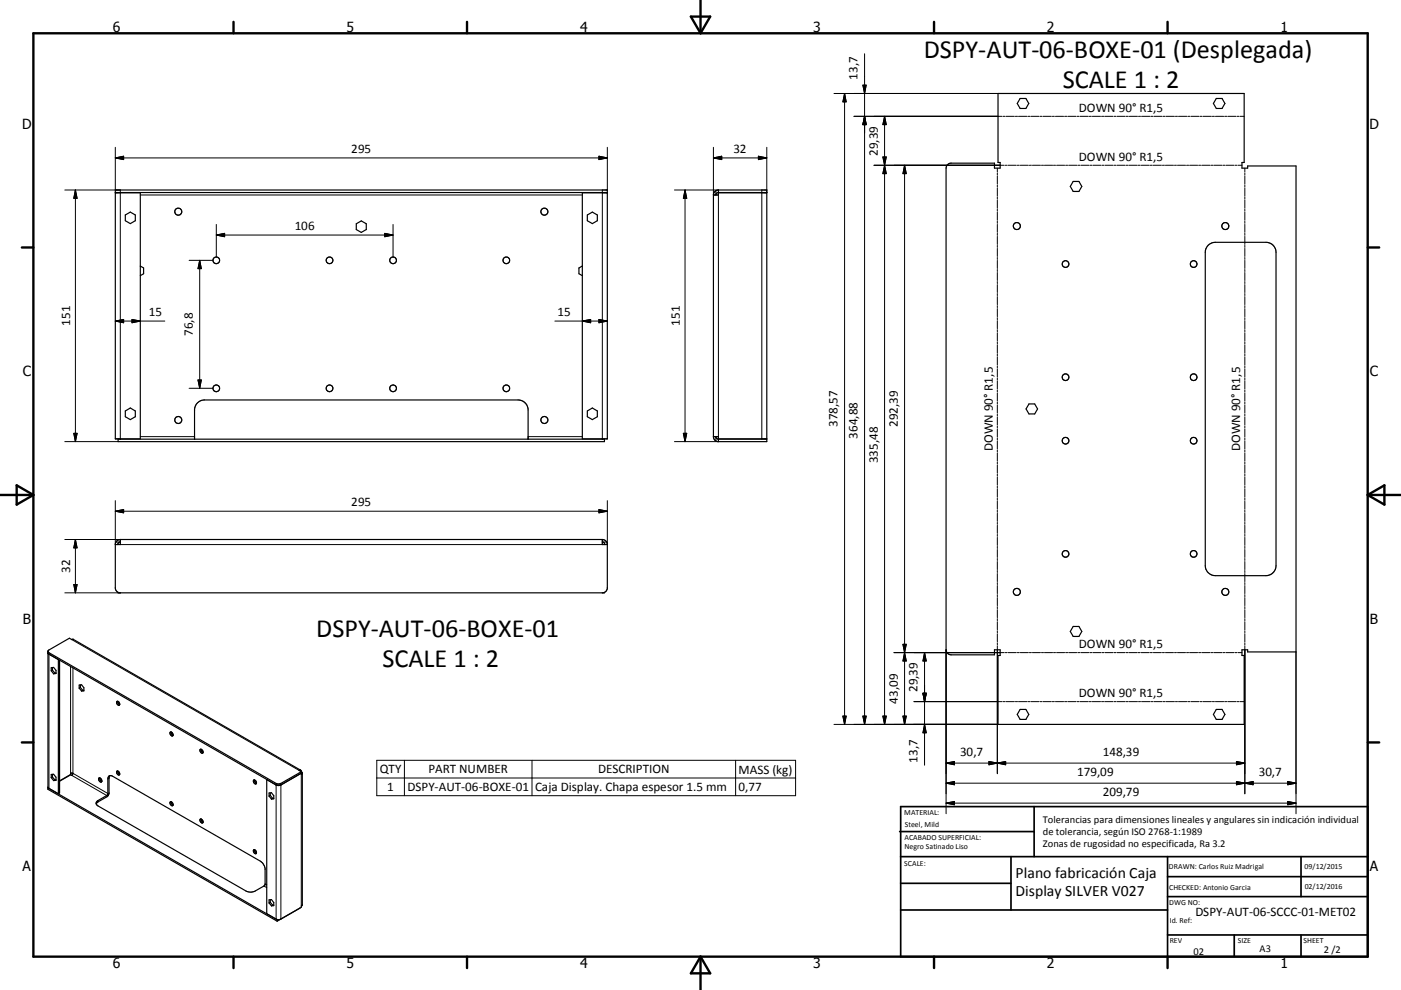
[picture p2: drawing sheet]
<svg xmlns="http://www.w3.org/2000/svg" width="420mm" height="297mm" viewBox="0 0 420 297" stroke-linecap="round" stroke-linejoin="round" font-family="sans-serif">
<g fill="none" stroke="#000" stroke-width=".36">
<path d="M299.2 28h73.8v20.7h-.7v1.7h1.8v-.6h14.5v145.8h-14.5v-.6h-1.8v1.7h.7v20.6h-73.8v-20.6h.7v-1.7h-1.8v1.5h-12.9a1.52 1.52 0 0 1-1.6-1.5v-144.6a1.52 1.52 0 0 1 1.6-1.5h12.9v1.5h1.8v-1.7h-.7zM305.8 29.5h1.8l.8 1.5-.8 1.5h-1.8l-.8-1.5zM364.7 29.5h1.7l.8 1.5-.8 1.5h-1.7l-.9-1.5zM34.6 57.8h7.5v73.9h-7.5v-74.7h147.5v74.7h-7.5v-73.9h7.5M34.6 57.8h147.5M36.1 57.8h.1M180.6 57.8h.1M213.9 58.5v72.5M215.4 57h14.5v74.7h-14.5v-.7h-1.5M215.4 57.8h14.5M215.4 57v1.5h-1.5M215.4 57a1.5 1.5 0 0 0-1.5 1.5"/>
<path d="M229.9 57.8h-14.5l-.5 .2-.3 .5M321.7 54.4h1.8l.8 1.5-.8 1.5h-1.8l-.8-1.5zM37.6 64.5l1.5-.9 1.5 .9v1.7l-1.5 .9-1.5-.9zM42.1 79.8l1 .6v1.7l-1 .6M106.8 67.1l1.5-.8 1.5 .8v1.8l-1.5 .8-1.5-.8zM174.6 79.8l-1 .6v1.7l1 .6M176.1 64.5l1.5-.9 1.5 .9v1.7l-1.5 .9-1.5-.9zM362.2 73.6l1-.7 1.2-.2h15.2a3 3 0 0 1 3 3v94a3 3 0 0 1-3 3h-15.2a3 3 0 0 1-3.1-3v-94l.3-1.1zM35.4 131.8h145.8v.7h-145.8zM36.1 131.7v.1M37.6 123.3l1.5-.9 1.5 .9v1.7l-1.5 .9-1.5-.9zM58.3 131.8v-8.8a2.99 2.99 0 0 1 3-3h94a3 3 0 0 1 3 3v8.8"/>
<path d="M176.1 123.3l1.5-.9 1.5 .9v1.7l-1.5 .9-1.5-.9zM180.6 131.7v.1M213.9 131a1.55 1.55 0 0 0 1.2 1.5h14.8v-.7h-14.5M214.6 131l.3 .5 .5 .3M215.4 131.8v.7M308.5 121.2h1.7l.9 1.5-.9 1.5h-1.7l-.9-1.5zM34.6 163.4v13a1.48 1.48 0 0 0 1.5 1.5M35.4 177.7h145.8M36.1 161.9v1.5h-1.5M36.1 161.9a1.5 1.5 0 0 0-1.5 1.5M36.1 162.6l-.6 .2-.2 .6M36.1 161.9h144.5"/>
<path d="M180.6 161.9v1.5h1.5M180.6 162.6l.5 .2 .2 .6M180.6 161.9a1.5 1.5 0 0 1 1.5 1.5M182.1 163.4v13a1.47 1.47 0 0 1-1.5 1.5M14.4 196l.1 .1M14.4 195.5l68.6 39.6h1l6.3-3.6M14.4 195.8l.1 .2M14.5 196l68.5 39.6M14.5 196.1l3 1.8M17.5 197.9v40.2l.4-.2v-39.8M17.6 197.9h-.1M21.9 191.8l-.4 .1-.7-.4-6.4 3.9 .1 40.9"/>
<path d="M21.9 191.8h.1M22 191.8l68.1 39.3M321.7 187.9h1.8l.8 1.5-.8 1.5h-1.8l-.8-1.5zM15.4 201.3v-1l.7-.1 .7 .9v1h-.7M15.4 201.3l.7 .8M15.7 201l-.3 .3M15.7 200.3v.7M15.7 201l.7 .9M16.4 201.9l-.3 .2M16.8 201.9h-.4M23.7 206.5v-1l.8-.1 .6 .9v1h-.6M23.7 206.5l.8 .8"/>
<path d="M24.1 206.3l.7 .8M24.1 206.3l-.4 .2M24.1 205.5v.8M24.8 207.1l-.3 .2M25.1 207.1h-.3M35 210.5a.62 .62 0 0 1 .8 .3 .62 .62 0 0 1-.3 .8l-.5-.5zM35.3 210.4l.2 .7 .4 .3M51 219.7a.64 .64 0 0 1 .8 .3 .64 .64 0 0 1-.3 .8 .88 .88 0 0 1-.5-1.1zM51.3 219.6l.2 .7 .4 .3M305.8 212.8h1.8l.8 1.5-.8 1.5h-1.8l-.8-1.5zM364.7 212.8h1.7l.8 1.5-.8 1.5h-1.7l-.9-1.5zM14.4 236.4l68.7 39.6"/>
<path d="M14.4 236.4v.4l68.7 39.6M14.5 236.3l.2 .2M14.5 236.3l-.1 .1M15.4 233.3v-1h.7l.7 .9v.9l-.7 .1M15.4 233.3l.7 .9M15.7 232.3v.8M15.7 233.1l-.3 .2M15.7 233.1l.7 .9M16.4 234l-.3 .2M16.8 233.9l-.4 .1M17.9 234.3l3.3-1.9v-.4a.41 .41 0 0 1 .7 0 .41 .41 0 0 1-.4 .6l-.3-.2-3.3 2M29.7 233.4a.74 .74 0 0 1 .7 .4 .74 .74 0 0 1-.1 .9 .87 .87 0 0 1-.6-1.3z"/>
<path d="M29.9 233.4l.2 .6 .4 .4M32.7 232.8l.3-.1 .8 .2 44.3 25.5 .7 .6 .7 1.5v4.8l-.4 .5-2.6 1.5a2.93 2.93 0 0 1-2.8 0l-44.3-25.5a.87 .87 0 0 1-.6-.8 .87 .87 0 0 1 .6-.8l2.9-1.9v-4.6zM32.9 232.7l-.2 .8-.1 4.7-.4 .8-2.8 1.6-.5 .6M35 231.4a.64 .64 0 0 1 .8 .3 .64 .64 0 0 1-.3 .8l-.5-.5zM35.3 231.3l.2 .7 .4 .3M60 224.8a.68 .68 0 0 1 .8 .4 .68 .68 0 0 1-.2 .8 .87 .87 0 0 1-.6-1.2zM60.3 224.8l.1 .5 .5 .5M76 234.1a.69 .69 0 0 1 .8 .3 .69 .69 0 0 1-.1 .8 .88 .88 0 0 1-.7-1.1zM76.3 234l.1 .5 .5 .5M80 233.9v40.2l3.2 1.8 1-.2M80.7 238.8v-.9l.7-.1 .7 .9v1h-.7M80.7 238.8l.7 .9"/>
<path d="M81 238.6l-.3 .2M81 237.9v.7M81 238.6l.7 .9M81.7 239.5l-.3 .2M82.1 239.5h-.4M83 235.6l.4 .1M83 235.5l.4 .1M83.4 235.6h.2M84 235.6l-.4 .1M84 235.5l-.4 .1M84.2 235.5l-.2 .1M90.1 231l.2 .4v.9a.42 .42 0 0 0 .3-.4 .42 .42 0 0 0-.3-.4"/>
<path d="M90.1 231l-.5 .1 .7 .4M90.3 232h.1M90.3 232l-6.1 3.5M90.3 231.9l-6.1 3.6M90.6 231.9v39.5l-.3 .8-7.2 4.2M51 240.6a.63 .63 0 0 1 .8 .4 .63 .63 0 0 1-.3 .7 .88 .88 0 0 1-.5-1.1zM51.3 240.5l.2 .7 .4 .3M60 245.8a.73 .73 0 0 1 .7 .3 .73 .73 0 0 1 .1 .8 .75 .75 0 0 1-.8-1.1zM60.3 245.7l.1 .5 .5 .5M76 255a.69 .69 0 0 1 .8 .3 .69 .69 0 0 1-.1 .8 .87 .87 0 0 1-.7-1.1zM76.3 254.9l.1 .5 .5 .5M80.7 270.9v-.9l.7-.1 .7 .9v.9l-.7 .1"/>
<path d="M80.7 270.9l.7 .9M81 269.9v.8M81 270.7l.7 .9M81 270.7l-.3 .2M81.7 271.6l-.3 .2M82.1 271.5l-.4 .1M83.1 276v.4M83.2 275.9l-.1 .1M89.9 272.4v.1"/>
<circle cx="53.4" cy="63.5" r="1.05"/>
<circle cx="64.8" cy="78.1" r="1"/>
<circle cx="98.8" cy="78.1" r="1"/>
<circle cx="117.9" cy="78.1" r="1"/>
<circle cx="151.8" cy="78.1" r="1"/>
<circle cx="163.2" cy="63.5" r="1.04"/>
<circle cx="304.9" cy="67.8" r="1.05"/>
<circle cx="319.5" cy="79.2" r="1"/>
<circle cx="357.9" cy="79.2" r="1"/>
<circle cx="367.4" cy="67.8" r="1.06"/>
<circle cx="64.8" cy="116.5" r="1.01"/>
<circle cx="98.8" cy="116.5" r="1.01"/>
<circle cx="117.9" cy="116.5" r="1.01"/>
<circle cx="151.8" cy="116.5" r="1"/>
<circle cx="319.5" cy="113.2" r=".99"/>
<circle cx="357.9" cy="113.2" r=".99"/>
<circle cx="53.4" cy="126" r="1.05"/>
<circle cx="163.2" cy="126" r="1.05"/>
<circle cx="319.5" cy="132.2" r=".99"/>
<circle cx="357.9" cy="132.2" r=".99"/>
<circle cx="304.9" cy="177.6" r="1.06"/>
<circle cx="319.5" cy="166.2" r="1"/>
<circle cx="357.9" cy="166.2" r="1.01"/>
<circle cx="367.4" cy="177.6" r="1.05"/>
</g>
<g fill="none" stroke="#000" stroke-width=".3">
<path d="M259.2 16.1v201.2M250 28h49.2M253.2 28v189.3M253.2 28l.5 2.6h-1zM256 34.9h44.4M258.7 25.6h1l-.5 2.4zM259.2 34.9l.5 2.5h-1zM265.2 34.9v182.4M265.2 34.9l.5 2.5h-1zM300.7 34.9h.6M301.7 34.9h2.4M304.4 34.9h.7"/>
<path d="M305.4 34.9h2.4M308.1 34.9h.6M309 34.9h2.5M311.8 34.9h.6M312.7 34.9h2.5M315.5 34.9h.6M316.4 34.9h2.5M319.2 34.9h.6M320.1 34.9h2.5M322.9 34.9h.6M323.8 34.9h2.5M326.6 34.9h.6"/>
<path d="M327.5 34.9h2.5M330.3 34.9h.6M331.2 34.9h2.4M334 34.9h.6M334.9 34.9h2.4M337.7 34.9h.6M338.6 34.9h2.4M341.3 34.9h.6M342.2 34.9h2.5M345 34.9h.7M346 34.9h2.4M348.7 34.9h.6"/>
<path d="M349.6 34.9h2.5M352.4 34.9h.6M353.3 34.9h2.5M356.1 34.9h.6M357 34.9h2.5M359.8 34.9h.6M360.7 34.9h2.5M363.5 34.9h.6M364.4 34.9h2.5M367.2 34.9h.6M368.1 34.9h2.4M370.9 34.9h.6"/>
<path d="M371.8 34.9h1.2M19.4 57h16.7v74.7M22.6 57v75.5M22.6 57l.5 2.5h-1zM34.6 47.4h147.5M34.6 47.4l2.5-.5v1zM34.6 44.2v12.8M42.1 58.5h132.5M179.6 46.9l2.5 .5-2.5 .5zM180.6 57v74.7M182.1 44.2v12.8M202.2 57h13.2"/>
<path d="M205.4 57l.5 2.5h-1zM205.4 57v75.5M213.9 47.4h16M213.9 47.4l2.5-.5v1zM213.9 44.2v14.3M214.6 57.2v1.3M215.4 58.5v72.5M227.4 46.9l2.5 .5-2.5 .5zM228.4 57v74.7M229.9 44.2v13.6M262 49.6h39.1M264.7 47.1l1 5h-1l1-5z"/>
<path d="M271.2 49.6v167.7M271.2 49.6l.5 2.5h-1zM299 50.4v1.2M299 51.9v.7M299 52.9v2.4M299 55.6v.6M299 56.5v2.4M299 59.2v.6M301.4 49.6h.6M302.3 49.6h2.4M305 49.6h.6M305.9 49.6h2.4"/>
<path d="M308.6 49.6h.6M309.5 49.6h2.4M312.2 49.6h.7M313.1 49.6h2.5M315.9 49.6h.6M316.8 49.6h2.4M319.5 49.6h.6M320.4 49.6h2.4M323.1 49.6h.6M324 49.6h2.4M326.7 49.6h.6M327.6 49.6h2.5"/>
<path d="M330.4 49.6h.6M331.3 49.6h2.4M334 49.6h.6M334.9 49.6h2.4M337.6 49.6h.6M338.5 49.6h2.5M341.2 49.6h.6M342.1 49.6h2.5M344.9 49.6h.6M345.8 49.6h2.4M348.5 49.6h.6M349.4 49.6h2.4"/>
<path d="M352.1 49.6h.6M353 49.6h2.4M355.7 49.6h.6M356.6 49.6h2.5M359.4 49.6h.6M360.3 49.6h2.4M363 49.6h.6M363.9 49.6h2.4M366.6 49.6h.6M367.5 49.6h2.4M370.2 49.6h.7M371.2 49.6h1.1"/>
<path d="M373.2 50.4v1.2M373.2 51.9v.7M373.2 52.9v2.4M373.2 55.6v.6M373.2 56.5v2.4M373.2 59.2v.6M56.7 78.1h7.1M59.9 78.1v38.4M59.9 78.1l.5 2.5h-1zM64.8 70.5h53M64.8 70.5l2.5-.5v1zM64.8 67.3v9.8"/>
<path d="M115.4 70l2.4 .5-2.4 .5zM117.8 67.3v9.8M299 60.1v2.4M299 62.8v.6M299 63.7v2.4M299 66.4v.6M299 67.3v2.4M299 70v.6M299 70.9v2.4M299 73.6v.6M299 74.5v2.4M299 77.2v.6"/>
<path d="M299 78.1v2.4M373.2 60.1v2.4M373.2 62.8v.6M373.2 63.7v2.4M373.2 66.4v.6M373.2 67.3v2.4M373.2 70v.6M373.2 70.9v2.4M373.2 73.6v.6M373.2 74.5v2.4M373.2 77.2v.6M373.2 78.1v2.4"/>
<path d="M34.6 96.3l2.5-.5v1zM34.6 96.3h14.8M39.6 95.8l2.5 .5-2.5 .5zM166.4 96.3h15.7M174.6 96.3l2.5-.5v1zM179.6 95.8l2.5 .5-2.5 .5zM299 80.9v.6M299 81.7v2.5M299 84.5v.6M299 85.4v2.4M299 88.1v.6M299 89v2.4"/>
<path d="M299 91.7v.6M299 92.6v2.4M299 95.3v.6M299 96.2v2.4M299 98.9v.6M299 99.8v2.4M373.2 80.9v.6M373.2 81.7v2.5M373.2 84.5v.6M373.2 85.4v2.4M373.2 88.1v.6M373.2 89v2.4"/>
<path d="M373.2 91.7v.6M373.2 92.6v2.4M373.2 95.3v.6M373.2 96.2v2.4M373.2 98.9v.6M373.2 99.8v2.4M56.7 116.5h7.1M59.4 114h1l-.5 2.5zM299 102.5v.6M299 103.4v2.4M299 106.1v.6M299 107v2.5"/>
<path d="M299 109.8v.5M299 110.6v2.5M299 113.4v.6M299 114.3v2.4M299 117v.6M299 117.9v2.4M373.2 102.5v.6M373.2 103.4v2.4M373.2 106.1v.6M373.2 107v2.5M373.2 109.8v.5M373.2 110.6v2.5"/>
<path d="M373.2 113.4v.6M373.2 114.3v2.4M373.2 117v.6M373.2 117.9v2.4M19.4 132.5h16M22.1 130h1l-.5 2.5zM42.1 131h16.2M158.3 131h16.3M202.2 132.5h13.2M204.9 130h1l-.5 2.5zM214.6 131v1.3M299 120.6v.6"/>
<path d="M299 121.5v2.4M299 124.2v.6M299 125.1v2.4M299 127.8v.6M299 128.7v2.4M299 131.4v.6M299 132.3v2.4M299 135v.6M299 135.9v2.5M299 138.6v.7M299 139.6v2.4M373.2 120.6v.6"/>
<path d="M373.2 121.5v2.4M373.2 124.2v.6M373.2 125.1v2.4M373.2 127.8v.6M373.2 128.7v2.4M373.2 131.4v.6M373.2 132.3v2.4M373.2 135v.6M373.2 135.9v2.5M373.2 138.6v.7M373.2 139.6v2.4M34.6 153.4l2.5-.5v1z"/>
<path d="M34.6 150.2v13.2M34.6 153.4h147.5M179.6 152.9l2.5 .5-2.5 .5zM182.1 150.2v13.2M299 142.3v.6M299 143.2v2.4M299 145.9v.6M299 146.8v2.4M299 149.5v.6M299 150.4v2.4M299 153.1v.6M299 154v2.4"/>
<path d="M299 156.7v.6M299 157.6v2.4M373.2 142.3v.6M373.2 143.2v2.4M373.2 145.9v.6M373.2 146.8v2.4M373.2 149.5v.6M373.2 150.4v2.4M373.2 153.1v.6M373.2 154v2.4M373.2 156.7v.6M373.2 157.6v2.4"/>
<path d="M19.4 177.9h16.7M19.4 161.9h16.7M22.1 175.4h1l-.5 2.5zM22.6 161.9v16M22.6 161.9l.5 2.5h-1zM34.8 162.6h1.3M36.1 163.4h144.5M180.6 162.6h1.3M299 160.3v.6M299 161.2v2.4M299 163.9v.6M299 164.9v2.3"/>
<path d="M299 167.5v.7M299 168.5v2.4M299 171.2v.6M299 172.1v2.4M299 174.8v.6M299 175.7v2.4M299 178.4v.6M299 179.3v2.4M373.2 160.3v.6M373.2 161.2v2.4M373.2 163.9v.6M373.2 164.9v2.3"/>
<path d="M373.2 167.5v.7M373.2 168.5v2.4M373.2 171.2v.6M373.2 172.1v2.4M373.2 174.8v.6M373.2 175.7v2.4M373.2 178.4v.6M373.2 179.3v2.4M14.7 195.8v40.7M14.7 196.2v.1M21.2 200v32M21.5 191.9l68.1 39.2"/>
<path d="M268 195.8h33.1M270.7 193.3h1l-.5 2.5zM271.2 195.8l.5 2.5h-1zM277.2 195.8v33.8M277.2 195.8l.5 2.5h-1zM283.6 195v49.1M299 182v.6M299 182.9v2.4M299 185.6v.6M299 186.5v2.4M299 189.2v.6M299 190.1v2.4"/>
<path d="M299 192.8v.6M299 193.7v38.4M301.4 195.8h.6M302.3 195.8h2.4M305 195.8h.6M305.9 195.8h2.4M308.6 195.8h.6M309.5 195.8h2.4M312.2 195.8h.7M313.1 195.8h2.5M315.9 195.8h.6M316.8 195.8h2.4"/>
<path d="M319.5 195.8h.6M320.4 195.8h2.4M323.1 195.8h.6M324 195.8h2.4M326.7 195.8h.6M327.6 195.8h2.5M330.4 195.8h.6M331.3 195.8h2.4M334 195.8h.6M334.9 195.8h2.4M337.6 195.8h.6M338.5 195.8h2.5"/>
<path d="M341.2 195.8h.6M342.1 195.8h2.5M344.9 195.8h.6M345.8 195.8h2.4M348.5 195.8h.6M349.4 195.8h2.4M352.1 195.8h.6M353 195.8h2.4M355.7 195.8h.6M356.6 195.8h2.5M359.4 195.8h.6M360.3 195.8h2.4"/>
<path d="M363 195.8h.6M363.9 195.8h2.4M366.6 195.8h.6M367.5 195.8h2.4M370.2 195.8h.7M371.2 195.8h1.1M373.2 182v.6M373.2 182.9v2.4M373.2 185.6v.6M373.2 186.5v2.4M373.2 189.2v.6M373.2 190.1v2.4"/>
<path d="M373.2 192.8v.6M373.2 193.7v44.4M388.6 195.6v48.5M21.9 200.4v31.6l10.4 6.1M250 217.3h49.2M252.7 214.8h1l-.5 2.5zM258.7 214.8h1l-.5 2.5zM264.7 214.8h1l-.5 2.5zM270.7 214.8h1l-.5 2.5zM274 210.5h26.4M276.7 208h1l-.5 2.5zM277.2 217.3l.5 2.5h-1z"/>
<path d="M300.7 210.5h.6M301.7 210.5h2.4M304.4 210.5h.7M305.4 210.5h2.4M308.1 210.5h.6M309 210.5h2.5M311.8 210.5h.6M312.7 210.5h2.5M315.5 210.5h.6M316.4 210.5h2.5M319.2 210.5h.6M320.1 210.5h2.5"/>
<path d="M322.9 210.5h.6M323.8 210.5h2.5M326.6 210.5h.6M327.5 210.5h2.5M330.3 210.5h.6M331.2 210.5h2.4M334 210.5h.6M334.9 210.5h2.4M337.7 210.5h.6M338.6 210.5h2.4M341.3 210.5h.6M342.2 210.5h2.5"/>
<path d="M345 210.5h.7M346 210.5h2.4M348.7 210.5h.6M349.6 210.5h2.5M352.4 210.5h.6M353.3 210.5h2.5M356.1 210.5h.6M357 210.5h2.5M359.8 210.5h.6M360.7 210.5h2.5M363.5 210.5h.6M364.4 210.5h2.5"/>
<path d="M367.2 210.5h.6M368.1 210.5h2.4M370.9 210.5h.6M371.8 210.5h1.2M21.5 232.6l10.5 6.1M32.7 233.5l-.4 .2M82.8 235v40.7M82.8 235.5h.1M84.2 235.5h.1M84.2 235v40.7M90 231v.3M90.3 232.3v39.5"/>
<path d="M90.3 231.9l.3 .2M113 228.1h125.5v10.6h-125.5zM113 233.4h125.5M121.2 228.1v10.6M159.5 228.1v10.6M220.5 228.1v10.6M283.6 228.9h89.6M283.6 228.9l2.6-.4v.9zM283.6 235l2.6-.5v.9zM283.6 235h105M296.5 228.5l2.5 .4-2.5 .5zM299 228.9l2.5-.4v.9z"/>
<path d="M370.7 234.5l2.5 .5-2.5 .4zM370.7 228.5l2.5 .4-2.5 .5zM373.2 235l2.5-.5v.9zM386.1 234.5l2.5 .5-2.5 .4zM29.4 240.2v.4M283.6 241l2.6-.6v1zM283.6 241h105M386.1 240.4l2.5 .6-2.5 .4zM79.1 265.8l.9 .5M79.5 265.2l.5 .3"/>
</g>
<g fill="none" stroke="#000" stroke-width=".71">
<path d="M10 10h400v277h-400zM70 6.6v3.4M140 6.6v3.4M207.1 5h5.8l-2.9 5zM210 0v10M280 6.6v3.4M350 6.6v3.4M6.6 74.2h3.4M410 74.2h3.5M0 148.5h10M5 145.6l5 2.9-5 2.9zM410 148.5h10.1"/>
<path d="M410 148.5l5.1-2.9v5.8zM6.6 222.7h3.4M410 222.7h3.5M70 287v3.4M140 287v3.4M210 287v10M210 287l2.9 5h-5.8zM280 287v3.4M350 287v3.4"/>
</g>
<g fill="none" stroke="#000" stroke-width=".51">
<path d="M269.7 249.5h40.3M270 242h140v45h-140zM270 257h140M303.1 257v16M310 242v15M350 257v30M390.1 257v12M270 265h33.1M270 273h80M350 269h60M350 263h60M350 280.5h60"/>
<path d="M370 280.5v6.5M390.1 280.5v6.5"/>
</g>
<g fill="#000" stroke="#000" stroke-width=".3">
<path d="M253.2 28l.5 2.6h-1zM258.7 25.6h1l-.5 2.4zM259.2 34.9l.5 2.5h-1zM265.2 34.9l.5 2.5h-1zM22.6 57l.5 2.5h-1zM34.6 47.4l2.5-.5v1zM179.6 46.9l2.5 .5-2.5 .5zM205.4 57l.5 2.5h-1zM213.9 47.4l2.5-.5v1zM227.4 46.9l2.5 .5-2.5 .5zM264.7 47.1h1l-.5 2.5zM265.2 49.6l.5 2.5h-1z"/>
<path d="M271.2 49.6l.5 2.5h-1zM64.8 70.5l2.5-.5v1zM115.4 70l2.4 .5-2.4 .5zM34.6 96.3l2.5-.5v1zM39.6 95.8l2.5 .5-2.5 .5zM59.9 78.1l.5 2.5h-1zM174.6 96.3l2.5-.5v1zM179.6 95.8l2.5 .5-2.5 .5zM59.4 114h1l-.5 2.5zM22.1 130h1l-.5 2.5zM204.9 130h1l-.5 2.5zM34.6 153.4l2.5-.5v1z"/>
<path d="M179.6 152.9l2.5 .5-2.5 .5zM22.1 175.4h1l-.5 2.5zM22.6 161.9l.5 2.5h-1zM270.7 193.3h1l-.5 2.5zM271.2 195.8l.5 2.5h-1zM277.2 195.8l.5 2.5h-1zM252.7 214.8h1l-.5 2.5zM258.7 214.8h1l-.5 2.5zM264.7 214.8h1l-.5 2.5zM270.7 214.8h1l-.5 2.5zM276.7 208h1l-.5 2.5zM277.2 217.3l.5 2.5h-1z"/>
<path d="M283.6 228.9l2.6-.4v.9zM283.6 235l2.6-.5v.9zM296.5 228.5l2.5 .4-2.5 .5zM299 228.9l2.5-.4v.9zM370.7 234.5l2.5 .5-2.5 .4zM370.7 228.5l2.5 .4-2.5 .5zM373.2 235l2.5-.5v.9zM386.1 234.5l2.5 .5-2.5 .4zM283.6 241l2.6-.6v1zM386.1 240.4l2.5 .6-2.5 .4z"/>
</g>
<g font-size="7.9">
<text x="276.9" y="17.4">DSPY-AUT-06-BOXE-01 (Desplegada)</text>
<text x="318.6" y="26.4">SCALE 1 : 2</text>
<text x="94.7" y="191">DSPY-AUT-06-BOXE-01</text>
<text x="114.6" y="200.1">SCALE 1 : 2</text>
</g>
<g font-size="4.7">
<text x="304.5" y="263.5">Plano fabricación Caja</text>
<text x="304.5" y="268.9">Display SILVER V027</text>
</g>
<g font-size="4.2">
<text x="33.9" y="9.6">6</text>
<text x="103.9" y="9.6">5</text>
<text x="173.9" y="9.6">4</text>
<text x="243.8" y="9.6">3</text>
<text x="313.9" y="9.6">2</text>
<text x="383.9" y="9.6">1</text>
<text x="6.7" y="38.7">D</text>
<text x="410.5" y="38.7">D</text>
<text x="6.9" y="112.9">C</text>
<text x="410.7" y="112.9">C</text>
<text x="6.9" y="187.1">B</text>
<text x="410.7" y="187.1">B</text>
<text x="6.8" y="261.4">A</text>
<text x="410.7" y="261.4">A</text>
<text x="33.9" y="290.4">6</text>
<text x="103.9" y="290.4">5</text>
<text x="173.9" y="290.4">4</text>
<text x="243.8" y="290.4">3</text>
<text x="313.9" y="290.4">2</text>
<text x="383.9" y="290.4">1</text>
</g>
<g font-size="3.9">
<text x="257.1" y="23.9" transform="rotate(-90 257.1 23.9)">13,7</text>
<text x="323.4" y="33.6">DOWN 90° R1,5</text>
<text x="105.3" y="45.8">295</text>
<text x="219.9" y="45.8">32</text>
<text x="263.1" y="46.7" transform="rotate(-90 263.1 46.7)">29,39</text>
<text x="323.4" y="48.3">DOWN 90° R1,5</text>
<text x="88.4" y="69">106</text>
<text x="44.6" y="94.7">15</text>
<text x="167.1" y="94.7">15</text>
<text x="21.1" y="97.8" transform="rotate(-90 21.1 97.8)">151</text>
<text x="57.8" y="100.8" transform="rotate(-90 57.8 100.8)">76,8</text>
<text x="203.8" y="97.8" transform="rotate(-90 203.8 97.8)">151</text>
<text x="251.1" y="128.2" transform="rotate(-90 251.1 128.2)">378,57</text>
<text x="257.1" y="131.6" transform="rotate(-90 257.1 131.6)">364,88</text>
<text x="269.2" y="128.2" transform="rotate(-90 269.2 128.2)">292,39</text>
<text x="297.7" y="135.4" transform="rotate(-90 297.7 135.4)">DOWN 90° R1,5</text>
<text x="371.9" y="135.4" transform="rotate(-90 371.9 135.4)">DOWN 90° R1,5</text>
<text x="263.1" y="138.9" transform="rotate(-90 263.1 138.9)">335,48</text>
<text x="105.3" y="151.8">295</text>
<text x="21.1" y="171.9" transform="rotate(-90 21.1 171.9)">32</text>
<text x="323.4" y="194.5">DOWN 90° R1,5</text>
<text x="275.1" y="207.6" transform="rotate(-90 275.1 207.6)">29,39</text>
<text x="323.4" y="209.1">DOWN 90° R1,5</text>
<text x="269.2" y="211.1" transform="rotate(-90 269.2 211.1)">43,09</text>
<text x="287.9" y="226.8">30,7</text>
<text x="330.6" y="226.8">148,39</text>
<text x="113.9" y="232">QTY</text>
<text x="128.4" y="232">PART NUMBER</text>
<text x="179.3" y="232">DESCRIPTION</text>
<text x="221.4" y="232.2">MASS (kg)</text>
<text x="275.1" y="228.9" transform="rotate(-90 275.1 228.9)">13,7</text>
<text x="322.9" y="232.8">179,09</text>
<text x="377.4" y="232.8">30,7</text>
<text x="116.1" y="237.3">1</text>
<text x="122.2" y="237.3">DSPY-AUT-06-BOXE-01</text>
<text x="160.4" y="237.4">Caja Display. Chapa espesor 1.5 mm</text>
<text x="221.4" y="237.3">0,77</text>
<text x="330.6" y="238.8">209,79</text>
<text x="358.4" y="274.9">DSPY-AUT-06-SCCC-01-MET02</text>
</g>
<g font-size="3.1">
<text x="312.7" y="246.8">Tolerancias para dimensiones lineales y angulares sin indicación individual</text>
<text x="312.7" y="250.4">de tolerancia, según ISO 2768-1:1989</text>
<text x="312.7" y="254">Zonas de rugosidad no especificada, Ra 3.2</text>
<text x="357.8" y="286.5">02</text>
<text x="377.6" y="285.6">A3</text>
<text x="396.9" y="285.9">2 /2</text>
</g>
<g font-size="2.4">
<text x="271.1" y="244.4">MATERIAL:</text>
<text x="271.2" y="252">ACABADO SUPERFICIAL:</text>
<text x="271.3" y="248">Steel, Mild</text>
<text x="271.2" y="254.7">Negro Satinado Liso</text>
<text x="271.1" y="259.7">SCALE:</text>
<text x="350.4" y="260.8">DRAWN: Carlos Ruiz Madrigal</text>
<text x="391.1" y="260.6">09/12/2015</text>
<text x="350.5" y="267">CHECKED: Antonio Garcia</text>
<text x="391.2" y="266.7">02/12/2016</text>
<text x="350.5" y="271.4">DWG NO:</text>
<text x="350.7" y="276.9">Id. Ref:</text>
<text x="350.7" y="282.8">REV</text>
<text x="371.1" y="282.9">SIZE</text>
<text x="390.8" y="283">SHEET</text>
</g>
</svg>
